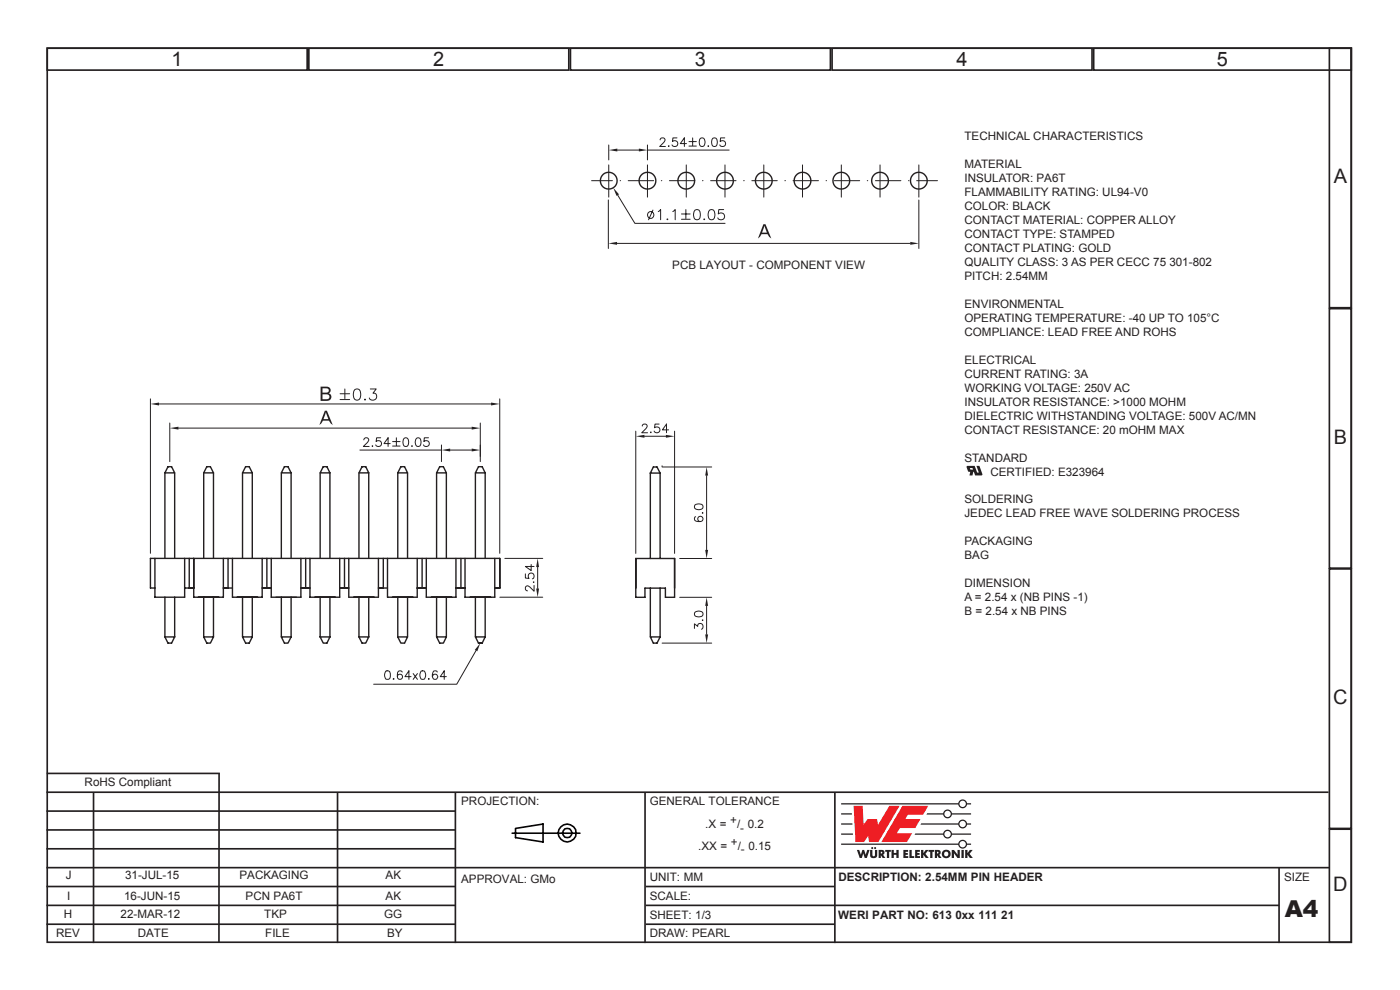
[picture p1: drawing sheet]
<svg xmlns="http://www.w3.org/2000/svg" width="297mm" height="210mm" viewBox="0 0 297 210" stroke-linecap="round" stroke-linejoin="round" font-family="sans-serif">
<!-- layer: Calque 1 -->
<g fill="none" stroke="#231f20" stroke-width=".35">
<path d="M10 10.2h276.7v189.7h-276.7zM10 10.2h55.2v4.7h-55.2zM65.5 10.2h55.2v4.7h-55.2zM121 10.2h55.2v4.7h-55.2zM176.5 10.2h55.2v4.7h-55.2zM232 10.2h54.7v4.7h-54.7zM282 10.2h4.7v55.1h-4.7zM282 65.5h4.7v55h-4.7zM282 120.7h4.7v55h-4.7zM9.8 168h272M9.8 172h86.7M9.8 176h86.7"/>
<path d="M9.9 164.1h36.7M19.8 168v32M46.5 164l-.1 36M71.6 168v32M96.6 168v32M136.8 168v32M177.1 168v32M282 175.9h4.7v24h-4.7zM9.8 192h86.7M9.8 196h86.7M9.8 180h86.7M9.8 184h272.2"/>
<path d="M9.8 188h86.7M137 192h134.3M137 196h40.1M137 188h40.1M271.3 184v16"/>
</g>
<g fill="#ee1d23">
<path d="M181.1 170.9h1.9l.2 4 .9-1.2h2l.2 1.3 2.4-4.1h2.1l-4.5 7.7h-1.9l-.2-1.3-.9 1.3h-1.8z"/>
<path d="M191.4 170.9h5.5l-1.1 1.9h-3.2l-.6 .9h3.3l-1.1 1.9h-3.3l-.6 1.1h3.2l-1.1 1.9h-5.4z"/>
</g>
<g fill="#231f20">
<path d="M181.8 180.3h.5l.3 1 .3-1h.4l.3 1 .4-1h.5l-.6 1.7h-.5l-.3-1-.3 1h-.4z"/>
<path d="M184.6 180.3h.5v1.2l.2 .1 .3-.1v-1.2h.5v1.1a.76 .76 0 0 1-.8 .6 .76 .76 0 0 1-.7-.6z"/>
<path d="M187.8 180.3h1.2v.4h-.4v1.3h-.5l.1-1.3h-.4z"/>
<path d="M189.1 180.3h.5v.6h.6v-.6h.5l-.1 1.7h-.4v-.7h-.6v.7h-.5z"/>
<path d="M191.6 180.3h1.1v.4h-.6v.2h.5v.4h-.5v.3h.6v.4h-1.1z"/>
<path d="M192.9 180.3h.5v1.3h.5v.4h-1z"/>
<path d="M194.1 180.3h1v.4h-.5v.2h.5v.4h-.5v.3h.6v.4h-1.1z"/>
<path d="M195.4 180.3h.5v.7l.5-.7h.6l-.7 .8 .7 .9h-.6l-.5-.7v.7h-.5z"/>
<path d="M197 180.3h1.2v.4h-.4v1.3h-.5v-1.3h-.3z"/>
<path d="M201.9 180.3h.5l.8 1-.1-1h.5v1.7h-.5l-.7-1.1v1.1h-.5z"/>
<path d="M204 180.3h.5v1.7h-.5z"/>
<path d="M204.7 180.3h.5v.7l.5-.7h.6l-.6 .8 .7 .9h-.6l-.6-.7v.7h-.5z"/>
<circle cx="185" cy="179.9" r=".22"/>
<circle cx="185.7" cy="179.9" r=".22"/>
</g>
<g fill="#231f20">
<path d="M186.9 180.7v.3h.2v-.2zM186.4 180.3h.5a.55 .55 0 0 1 .7 .3 .55 .55 0 0 1-.3 .7l.5 .7h-.5l-.4-.6v.6h-.5z" fill-rule="evenodd"/>
<path d="M198.8 180.7v.3h.2l.1-.2zM198.3 180.3h.6a.55 .55 0 0 1 .6 .3 .55 .55 0 0 1-.2 .7l.4 .7h-.5l-.4-.6v.6h-.5z" fill-rule="evenodd"/>
<path d="M200.3 181.2a.5 .5 0 0 0 1 0 .5 .5 0 0 0-1 0zM199.8 181.1a.95 .95 0 0 1 1.9 0 .95 .95 0 0 1-1.9 0z" fill-rule="evenodd"/>
</g>
<path d="M178.4 176.9h2.6M178.4 174.8h2.4M178.4 172.6h2.3" fill="none" stroke="#231f20" stroke-width=".27"/>
<g fill="#231f20">
<path d="M178.4 170.4h24.9a.94 .94 0 0 1 .9-.8 .94 .94 0 0 1 1 .8h.8v.2h-.8a.94 .94 0 0 1-1 .9 .94 .94 0 0 1-.9-.9h-24.9zM203.5 170.5a.7 .7 0 0 1 1.4 0 .7 .7 0 0 1-1.4 0z" fill-rule="evenodd"/>
<path d="M196.7 172.5h3.4a.94 .94 0 0 1 .9-.8 .94 .94 0 0 1 1 .8h4v.3h-4a.94 .94 0 0 1-1 .8 .94 .94 0 0 1-.9-.8h-3.6zM200.3 172.6a.7 .7 0 0 1 1.4 0 .7 .7 0 0 1-1.4 0z" fill-rule="evenodd"/>
<path d="M195.4 174.7h7.9a.94 .94 0 0 1 .9-.9 .94 .94 0 0 1 1 .9h.8v.2h-.8a.94 .94 0 0 1-1 .8 .94 .94 0 0 1-.9-.8h-8zM203.5 174.8a.7 .7 0 0 1 1.4 0 .7 .7 0 0 1-1.4 0z" fill-rule="evenodd"/>
<path d="M194.2 176.8h5.9a.94 .94 0 0 1 .9-.8 .94 .94 0 0 1 1 .8h4v.3h-4a.94 .94 0 0 1-1 .8 .94 .94 0 0 1-.9-.8h-6.1zM200.3 176.9a.7 .7 0 0 1 1.4 0 .7 .7 0 0 1-1.4 0z" fill-rule="evenodd"/>
<path d="M178.4 178.9h24.9a.94 .94 0 0 1 .9-.8 .94 .94 0 0 1 1 .8h.8v.3h-.8a.94 .94 0 0 1-1 .8 .94 .94 0 0 1-.9-.8h-24.9zM203.5 179.1a.7 .7 0 0 1 1.4 0 .7 .7 0 0 1-1.4 0z" fill-rule="evenodd"/>
</g>
<path d="M138.6 99.1h.8l.6 1.2h-2M138.6 99l-.6 1.3M140.5 98.9h.1M134.9 118.5h8.2v8.2h-1.9v-1.9h-4.4v1.9h-1.9v-8.2v6.3M138 100.3v18.2M140 100.3v18.2M138 124.8v10.3M138.6 136.4h.8zM140 135.1h-2l.6 1.3M140 135.1l-.6 1.3M140 124.8v10.3" fill="none" stroke="#231f20" stroke-width=".3"/>
<path d="M140.5 99.1h10.5M144.2 118.5h6.8M149.9 100.9v15.7" fill="none" stroke="#231f20" stroke-width=".21"/>
<g fill="#231f20">
<path d="M149.6 116.6h.6l-.3 1.9z"/>
<path d="M149.9 99.1l.3 1.8h-.6z"/>
</g>
<path d="M147.4 107.1a1.17 1.17 0 0 1 1.7 .3v.2a1.04 1.04 0 0 1-1.8 0zM147.6 109.6a.52 .52 0 0 0-.3 .5 .52 .52 0 0 0 .4 .5 1.07 1.07 0 0 0 1.4-.5 .56 .56 0 0 0-.5-.6 .56 .56 0 0 0-.6 .5 .56 .56 0 0 0 .5 .6M149.1 108.7v.2zM140.5 136.4h10.5M144.2 126.7h6.8M149.9 128.5v6.1" fill="none" stroke="#231f20" stroke-width=".21"/>
<g fill="#231f20">
<path d="M149.9 126.7l.3 1.8h-.6z"/>
<path d="M149.6 134.6h.6l-.3 1.8z"/>
</g>
<path d="M31.9 84.6v32.8M33.7 85.7h70.5M106 84.6v32.8M147.3 133.3v-1l.7 .6a.61 .61 0 0 1 .9-.6 .61 .61 0 0 1 .2 1l-.3 .2M147.4 129.9a1.14 1.14 0 0 1 1.7 .3v.1a1.04 1.04 0 0 1-1.8 0zM149 131.5h.1z" fill="none" stroke="#231f20" stroke-width=".21"/>
<g fill="#231f20">
<path d="M31.9 85.7l1.8-.3v.6z"/>
<path d="M104.2 85.4l1.8 .3-1.8 .3z"/>
</g>
<g fill="none" stroke="#231f20" stroke-width=".3">
<path d="M35 100.3v18.1M37.1 100.3v18.1M43.2 100.3v18.1M45.3 100.3v18.1M51.4 100.3v18.1M53.5 100.3v18.1M59.7 100.3v18.1M61.8 100.3v18.1M67.9 100.3v18.1M70 100.3v18.1M76.2 100.3v18.1M78.2 100.3v18.1"/>
<path d="M84.4 100.3v18.1M86.5 100.3v18.1M92.6 100.3v18.1M94.7 100.3v18.1M100.9 100.3v18.1M102.9 100.3v18.1"/>
</g>
<path d="M101.9 136.4l-.6 1.8-.6-.3z" fill="#231f20"/>
<path d="M107.1 118.4h8M101 138l-4.1 7.1h-17.6M106 126.7h9.1M114.1 120.3v4.5" fill="none" stroke="#231f20" stroke-width=".21"/>
<g fill="none" stroke="#231f20" stroke-width=".3">
<path d="M32.9 118.4v8.3h6.3v-8.3M40.1 118.4v6.3zM41.1 118.4v8.3h6.3v-8.3M48.4 118.4v6.3zM49.3 118.4v8.3h6.3v-8.3M56.6 118.4v6.3zM57.5 118.4v8.3h6.3v-8.3M64.8 118.4v6.3zM65.8 118.4v8.3h6.3v-8.3M73.1 118.4v6.3zM74 118.4v8.3h6.3v-8.3M81.3 118.4v6.3z"/>
<path d="M82.2 118.4v8.3h6.3M106 118.4h-74.1v6.3h1M35 135.1h2.1l-.7 1.3h-.8zM35 126.7v8.4M37.1 126.7v8.4M39.2 124.7h.9M40.1 124.7h1h-1M43.2 135.1h2.1l-.7 1.3h-.7zM43.2 126.7v8.4M45.3 126.7v8.4M48.4 124.7h.9zM48.4 124.7h-1h1"/>
<path d="M51.4 135.1h2.1l-.6 1.3h-.8zM51.4 126.7v8.4M53.5 126.7v8.4M55.6 124.7h1.9M59.7 135.1h2.1l-.7 1.3h-.8zM59.7 126.7v8.4M61.8 126.7v8.4M63.8 124.7h2M67.9 135.1l.7 1.3h.8l.6-1.3M67.9 135.1h2.1M67.9 126.7v8.4M70 126.7v8.4"/>
<path d="M72.1 124.7h1.9M76.2 126.7v8.4l.6 1.3h.8l.6-1.3M76.2 135.1h2M78.2 126.7v8.4M81.3 124.7h.9zM81.3 124.7h-1h1M84.4 135.1h2.1l-.7 1.3h-.8zM84.4 126.7v8.4"/>
</g>
<g fill="#231f20">
<path d="M114.1 118.4l.3 1.9h-.7z"/>
<path d="M113.7 124.8h.7l-.3 1.9z"/>
</g>
<path d="M36 89.7v8.2M37.9 90.8h62.2M101.9 89.7v7.1M112.7 119.7v1.3l-1.2-.8h1.8M111.5 121.7v.9l.7 .1a.65 .65 0 0 1 0-1 .65 .65 0 0 1 1 .1 .65 .65 0 0 1-.3 1M113.1 123.5h.2zM113.3 124.2v1.2l-1.1-1-.4-.1-.3 .1a.59 .59 0 0 0 .1 .8l.3 .1" fill="none" stroke="#231f20" stroke-width=".21"/>
<g fill="none" stroke="#231f20" stroke-width=".3">
<path d="M88.5 118.4v8.3M89.5 118.4v6.3zM90.4 118.4v8.3h6.3v-8.3M97.8 118.4v6.3zM98.7 118.4v8.3h6.3v-8.3M106 118.4v6.3M86.5 126.7v8.4M88.5 124.7h1.9M92.6 135.1h2.1l-.6 1.3h-.8zM92.6 126.7v8.4M94.7 126.7v8.4M96.7 124.7h2"/>
<path d="M100.9 126.7v8.4M101.5 136.4h.8M102.9 135.1h-2l.6 1.3M102.9 135.1l-.6 1.3h-.8M102.9 126.7v8.4M105 124.7h1z"/>
</g>
<g fill="#231f20">
<path d="M100.1 90.5l1.8 .3-1.8 .3z"/>
<path d="M36 90.8l1.9-.3v.6z"/>
</g>
<path d="M76.3 95.5h17.4M93.7 94.4v3.5M95.5 95.5h4.6M101.9 94.4v3.5" fill="none" stroke="#231f20" stroke-width=".21"/>
<g fill="#231f20">
<path d="M100.1 95.1l1.8 .4-1.8 .3z"/>
<path d="M93.7 95.5l1.8-.4v.7z"/>
</g>
<path d="M77.2 93.3l.3-.4h.4l.2 .2a.58 .58 0 0 1-.1 .7l-.9 .9h1.2M79 94.5v.2zM80.8 92.9h-.9l-.1 .8a.65 .65 0 0 1 1-.1 .65 .65 0 0 1-.1 1 .65 .65 0 0 1-1-.2M82.8 94.1h-1.3l.8-1.2v1.8M83.3 94.6h1.6M83.3 93.7h1.6M84.1 92.9v1.6M85.7 93a.56 .56 0 0 1 .9 .2 .92 .92 0 0 1-.6 1.5 1.18 1.18 0 0 1-.3-1.7zM87.4 94.5v.2zM88.4 93a.57 .57 0 0 1 .8 .2 .92 .92 0 0 1-.6 1.5 1.14 1.14 0 0 1-.2-1.7zM90.9 92.9h-.9l-.1 .8a.65 .65 0 0 1 1-.1 .65 .65 0 0 1-.1 1 .65 .65 0 0 1-1-.2" fill="none" stroke="#231f20" stroke-width=".21"/>
<path d="M35.6 99h.8l.7 1.3h-2.1zM43.9 99h.7l.7 1.3h-2.1zM52.1 99h.8l.6 1.3h-2.1zM60.3 99h.8l.7 1.3h-2.1zM68.6 99h.8l.6 1.3h-2.1zM76.8 99h.8l.6 1.3h-2zM85 99h.8l.7 1.3h-2.1zM93.3 99h.8l.6 1.3h-2.1zM101.5 99h.8l.6 1.3h-2z" fill="none" stroke="#231f20" stroke-width=".3"/>
<path d="M130.1 39.8l1.2 1.4-.5 .3z" fill="#231f20"/>
<g fill="none" stroke="#231f20" stroke-width=".21">
<path d="M125.5 38.3h4.4M129.1 30.8v3.1M131 31.8h4.5M131.6 38.3h.1M133.3 38.3h5.4M137.4 31.8h17.3M137.4 30.8v3.1M140.3 38.3h.1M142 38.3h5.4M149 38.3h.1M150.8 38.3h5.3M157.8 38.3h.1"/>
<path d="M159.5 38.3h5.4M166.5 38.3h.1M168.2 38.3h5.4M175.2 38.3h.1M177 38.3h5.4M184 38.3h.1M185.7 38.3h5.4M192.7 38.3h.1M194.5 38.3h4.4M131 41.4l3.7 6h19.1M138.5 44.6l-.9 2M139.6 44.9l.5-.4v2.1"/>
<path d="M141.5 46.5h.2zM142.7 44.9l.5-.4v2.1M144.6 46.5h1.8M144.6 45.4h1.8M145.5 44.5v1.8M147.4 44.6a.7 .7 0 0 1 1.1 .3 1.87 1.87 0 0 1-.2 1.6 .71 .71 0 0 1-1.1-.3 1.75 1.75 0 0 1 .2-1.6zM149.3 46.5h.2zM150.5 44.6a.68 .68 0 0 1 1.1 .3 1.78 1.78 0 0 1-.2 1.6 .71 .71 0 0 1-1.1-.3 1.75 1.75 0 0 1 .2-1.6zM153.5 44.5h-1l-.1 .9a.76 .76 0 0 1 1.1 0 .76 .76 0 0 1-.1 1.1 .76 .76 0 0 1-1.1-.3"/>
<circle cx="138" cy="45.6" r=".71"/>
</g>
<g fill="#231f20">
<path d="M129.1 31.8l1.9-.3v.6z"/>
<path d="M135.5 31.5l1.9 .3-1.9 .3z"/>
</g>
<g fill="none" stroke="#231f20" stroke-width=".21">
<path d="M129.1 35v6.8M137.4 35v6.8M140 29.7l.4-.4 .6 .1a.58 .58 0 0 1-.2 .8l-.8 .9h1.2M141.9 30.9v.2zM143.6 29.3h-.8l-.1 .7a.65 .65 0 0 1 .9 0 .65 .65 0 0 1-.1 1 .65 .65 0 0 1-.9-.3M145.6 35v6.8M145.6 30.5h-1.3l.9-1.2v1.8M146.2 31h1.5M146.2 30h1.5M146.9 29.3v1.5M148.6 29.3a.59 .59 0 0 1 .9 .3 .86 .86 0 0 1 .1 1 .86 .86 0 0 1-1 .4 1.45 1.45 0 0 1 0-1.7zM150.2 31h.2z"/>
<path d="M151.2 29.3a.59 .59 0 0 1 .9 .3 .92 .92 0 0 1-.6 1.5 1.18 1.18 0 0 1-.3-1.8zM153.8 29.3h-.9l-.1 .7a.65 .65 0 0 1 1 0 .65 .65 0 0 1-.2 1 .65 .65 0 0 1-.9-.3M153.8 35v6.8M162 35v6.8M170.2 35v6.8M178.5 35v6.8M186.7 35v6.8M194.9 35v6.8M134.9 91.5v25.9M136.7 92.5h4.6M143.1 91.5v25.9"/>
</g>
<g fill="none" stroke="#231f20" stroke-width=".3">
<circle cx="129.1" cy="38.3" r="1.79"/>
<circle cx="137.4" cy="38.3" r="1.78"/>
<circle cx="145.6" cy="38.3" r="1.79"/>
<circle cx="153.8" cy="38.3" r="1.78"/>
<circle cx="162" cy="38.3" r="1.79"/>
<circle cx="170.2" cy="38.3" r="1.78"/>
<circle cx="178.5" cy="38.3" r="1.79"/>
<circle cx="186.7" cy="38.3" r="1.78"/>
<circle cx="194.9" cy="38.3" r="1.79"/>
</g>
<g fill="#231f20">
<path d="M141.3 92.2l1.8 .3-1.8 .4z"/>
<path d="M134.9 92.5l1.8-.3v.7z"/>
</g>
<path d="M136.2 90.4l.4-.4 .6 .1a.57 .57 0 0 1-.2 .8l-.9 .9h1.3M138.1 91.6v.2zM139.8 90h-.8l-.1 .7a.65 .65 0 0 1 .9 0 .65 .65 0 0 1-.1 1 .65 .65 0 0 1-.9-.3M141.8 91.2h-1.3l.9-1.2v1.8" fill="none" stroke="#231f20" stroke-width=".21"/>
<path d="M69.1 87.4l-.5 1.5h1.1zM68.9 87.1h.5l1.2 3.1-.5-.4-.3-.6h-1.3l-.7 1z" fill="#231f20"/>
<path d="M129.1 42.4v10.3M130.9 51.6h62.2M194.9 42.4v10.3" fill="none" stroke="#231f20" stroke-width=".21"/>
<g fill="#231f20">
<path d="M193.1 51.3l1.8 .3-1.8 .3z"/>
<path d="M129.1 51.6l1.8-.3v.6z"/>
</g>
<g fill="#231f20">
<path d="M162.2 47.9l-.5 1.4h1zM162 47.6h.4l1.2 3-.4-.4-.4-.5h-1.3l-.7 .9z"/>
<path d="M68.4 83.6v1.1h.8a.56 .56 0 0 0 .7-.6 .56 .56 0 0 0-.8-.5zM68.4 82.4v.9h.7a.5 .5 0 0 0 .7-.5 .5 .5 0 0 0-.8-.4zM68 82h1.1a.77 .77 0 0 1 1 .5 .77 .77 0 0 1-.4 .9 .85 .85 0 0 1 .5 1.1 .85 .85 0 0 1-1 .5h-1.2z"/>
<path d="M205.7 99.3h.6l.1 .3h-.5zM205.1 98.9l-.1 .2 .4 .9 .4 .1-.1 .8h.6l.2-.8 .4 .8 1.5-.1v-.2l-.6-1.8h-.7l.6 1.4h-.4l-.5-1.4z"/>
</g>
<g fill="none" stroke="#000" stroke-width=".34">
<path d="M108.6 176.7h14.4M109.4 175.7l5.8-.9v3.8l-5.8-.9z"/>
<circle cx="120.3" cy="176.7" r="1.88"/>
<circle cx="120.3" cy="176.7" r="1.02"/>
</g>
<g fill="none" stroke="#231f20" stroke-width=".21">
<path d="M72.1 84.8h2.1M72.1 83.5h2.1M73.2 82.5v2M75.3 82.6a.77 .77 0 0 1 1.1 .4 1.96 1.96 0 0 1-.2 1.8 .74 .74 0 0 1-1.1-.4 1.98 1.98 0 0 1 .2-1.8zM77.4 84.6l.1 .2-.1 .1zM78.6 82.5h1.2l-.7 .9a.79 .79 0 0 1 .7 1.1 .79 .79 0 0 1-1.2 .3l-.3-.4M81.8 142.4a.71 .71 0 0 1 .9 .1 .71 .71 0 0 1 .1 .8l-.2 .7h-.8a1.47 1.47 0 0 1 0-1.6zM83.4 144l.1-.1 .1 .1zM85.3 142.6l-.1-.2a.62 .62 0 0 0-.8 .2 1.08 1.08 0 0 0 .4 1.5 .56 .56 0 0 0 .6-.5 .56 .56 0 0 0-.5-.6 .56 .56 0 0 0-.6 .5M87.2 143.5h-1.3l.8-1.2v1.8M87.7 142.9l.9 1.2M88.6 142.9l-.9 1.2"/>
<path d="M89.3 142.4l.5-.1a1.02 1.02 0 0 1 .4 1.4l-.2 .3-.4 .1a1.02 1.02 0 0 1-.4-1.4zM90.9 143.9l.2 .1-.2 .1zM92.8 142.6a.49 .49 0 0 0-.5-.3 .49 .49 0 0 0-.5 .3 .88 .88 0 0 0-.2 .9 .88 .88 0 0 0 .8 .6 .56 .56 0 0 0 .4-.6 .56 .56 0 0 0-.5-.5 .56 .56 0 0 0-.6 .5M94.7 143.5h-1.3l.8-1.2v1.8"/>
</g>
<text font-size="4.9" fill="#231f20" x="272.6" y="194.5">A4</text>
<g font-size="4.2" fill="#231f20">
<text x="36.4" y="14">1</text>
<text x="91.9" y="14">2</text>
<text x="147.4" y="14">3</text>
<text x="202.9" y="14">4</text>
<text x="258.2" y="14">5</text>
<text x="282.9" y="38.8">A</text>
<text x="282.9" y="94.1">B</text>
<text x="282.8" y="149.3">C</text>
<text x="282.8" y="189">D</text>
</g>
<g font-size="2.5" fill="#231f20">
<text x="204.6" y="29.8">TECHNICAL CHARACTERISTICS</text>
<text x="204.6" y="35.7">MATERIAL</text>
<text x="204.6" y="41.5">FLAMMABILITY RATING: UL94-V0</text>
<text x="204.6" y="38.6">INSULATOR: PA6T</text>
<text x="204.6" y="44.6">COLOR: BLACK</text>
<text x="204.6" y="47.5">CONTACT MATERIAL: COPPER ALLOY</text>
<text x="204.6" y="50.5">CONTACT TYPE: STAMPED</text>
<text x="204.6" y="53.5">CONTACT PLATING: GOLD</text>
<text x="142.6" y="57">PCB LAYOUT - COMPONENT VIEW</text>
<text x="204.6" y="56.4">QUALITY CLASS: 3 AS PER CECC 75 301-802</text>
<text x="204.6" y="59.4">PITCH: 2.54MM</text>
<text x="204.6" y="65.3">ENVIRONMENTAL</text>
<text x="204.6" y="68.3">OPERATING TEMPERATURE: -40 UP TO 105°C</text>
<text x="204.6" y="71.2">COMPLIANCE: LEAD FREE AND ROHS</text>
<text x="204.6" y="77.2">ELECTRICAL</text>
<text x="204.6" y="80.1">CURRENT RATING: 3A</text>
<text x="204.6" y="83.1">WORKING VOLTAGE: 250V AC</text>
<text x="204.6" y="86.1">INSULATOR RESISTANCE: &gt;1000 MOHM</text>
<text x="204.6" y="89">DIELECTRIC WITHSTANDING VOLTAGE: 500V AC/MN</text>
<text x="204.6" y="92">CONTACT RESISTANCE: 20 mOHM MAX</text>
<text x="204.6" y="97.9">STANDARD</text>
<text x="210.1" y="100.9">CERTIFIED: E323964</text>
<text x="204.6" y="106.8">SOLDERING</text>
<text x="204.6" y="109.8">JEDEC LEAD FREE WAVE SOLDERING PROCESS</text>
<text x="204.6" y="115.7">PACKAGING</text>
<text x="204.6" y="118.7">BAG</text>
<text x="204.6" y="124.6">DIMENSION</text>
<text x="204.6" y="127.5">A = 2.54 x (NB PINS -1)</text>
<text x="204.6" y="130.5">B = 2.54 x NB PINS</text>
<text x="17.9" y="166.8">RoHS Compliant</text>
<text x="97.8" y="170.8">PROJECTION:</text>
<text x="137.8" y="170.8">GENERAL TOLERANCE</text>
<text x="149.6" y="175.6">.X =</text>
<text x="154.9" y="174.8">+</text>
<text x="155.1" y="179.4">+</text>
<text x="156.4" y="175.6">/ 0.2</text>
<text x="157" y="176.4">-</text>
<text x="148.1" y="180.2">.XX =</text>
<text x="156.5" y="180.2">/ 0.15</text>
<text x="157.2" y="181">-</text>
<text x="14" y="186.6">J</text>
<text x="14.2" y="190.8">I</text>
<text x="26.3" y="190.8">16-JUN-15</text>
<text x="26.5" y="186.6">31-JUL-15</text>
<text x="50.8" y="186.6">PACKAGING</text>
<text x="52.1" y="190.8">PCN PA6T</text>
<text x="81.8" y="190.8">AK</text>
<text x="81.8" y="186.6">AK</text>
<text x="97.8" y="187.3">APPROVAL: GMo</text>
<text x="137.8" y="190.9">SCALE:</text>
<text x="137.8" y="186.8">UNIT: MM</text>
<text x="177.8" y="186.8">DESCRIPTION: 2.54MM PIN HEADER</text>
<text x="272.4" y="186.8">SIZE</text>
<text x="13.5" y="194.8">H</text>
<text x="25.6" y="194.8">22-MAR-12</text>
<text x="56.1" y="194.8">TKP</text>
<text x="81.5" y="194.8">GG</text>
<text x="137.8" y="194.8">SHEET: 1/3</text>
<text x="177.8" y="194.8">WERI PART NO: 613</text>
<text x="202.7" y="194.8">0xx 111</text>
<text x="212.4" y="194.8">21</text>
<text x="11.9" y="198.8">REV</text>
<text x="29.2" y="198.8">DATE</text>
<text x="56.3" y="198.8">FILE</text>
<text x="82.1" y="198.8">BY</text>
<text x="137.8" y="198.8">DRAW: PEARL</text>
</g>
</svg>
